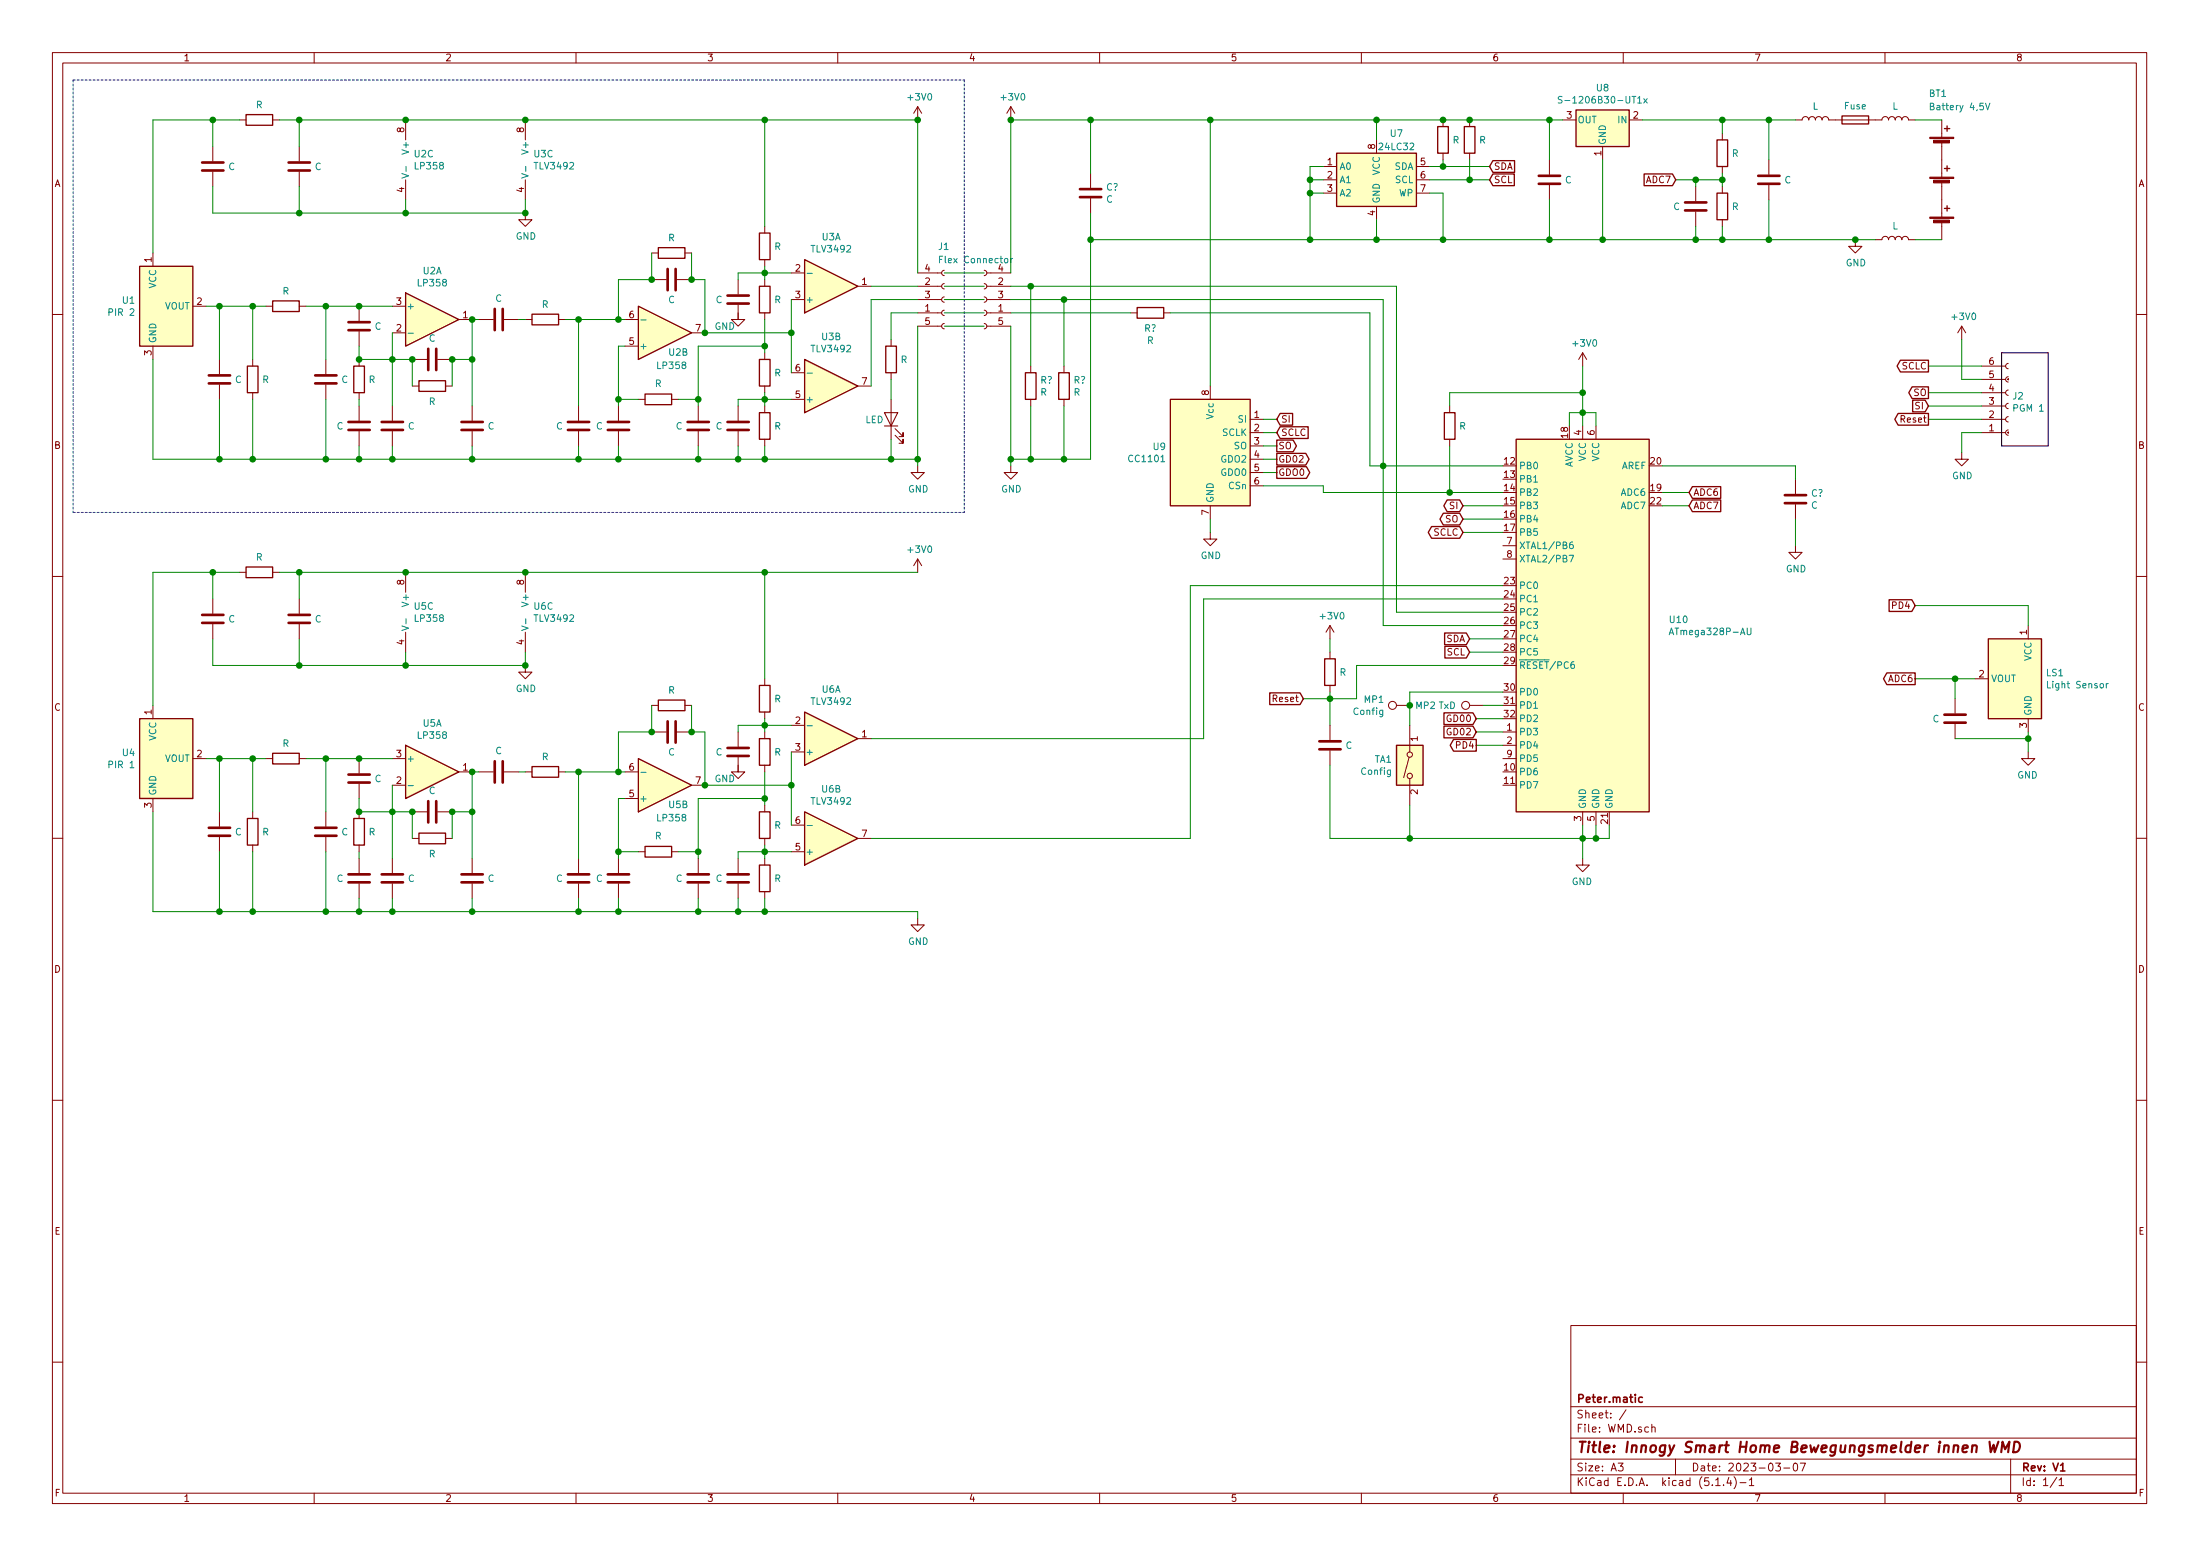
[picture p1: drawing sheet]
<svg xmlns="http://www.w3.org/2000/svg" width="420mm" height="297mm" viewBox="0 0 420 297" stroke-linecap="round" stroke-linejoin="round" font-family="sans-serif">
<g fill="none" stroke="#840000" stroke-width=".19">
<path d="M10 10h400v277h-400zM12 12h396v273.1h-396zM60 10v2M110 10v2M160 10v2M210 10v2M260 10v2M310 10v2M360 10v2M40.6 28v2.8M40.6 32.8v2.8M45.7 22.9h1.3"/>
<path d="M52.1 22.9h1.2M57.1 28v2.8M57.1 32.8v2.8M77.5 22.9v3.8M77.5 34.3v3.8M100.3 22.9v3.8M100.3 34.3v3.8M175.3 20.4v2.5M175.3 20.4l-.8 1.2M175.3 20.4l.7 1.2M193 20.4l-.7 1.2M193 20.4v2.5"/>
<path d="M193 20.4l.8 1.2M208.3 33.1v2.8M208.3 37.9v2.8M252.7 31.8h2.6M252.7 34.3h2.6M252.7 36.9h2.6M262.9 26.7v2.5M262.9 39.4v2.5M270.5 31.8h2.5M270.5 34.3h2.5M270.5 36.9h2.5M275.6 22.9v1.3"/>
<path d="M275.6 29.2v1.3M280.7 22.9v1.3M280.7 29.2v1.3M295.9 30.5v2.8M295.9 35.3v2.8M298.4 22.9h2.6M306.1 28v2.5M311.1 22.9h2.6M323.8 35.6v2.8M328.9 25.4v1.3M328.9 31.8v1.3M328.9 35.6v1.3"/>
<path d="M337.8 30.5v2.8M337.8 35.3v2.8M342.9 22.9h1.3a.63 .63 0 0 1 .6-.6 .63 .63 0 0 1 .6 .6 .63 .63 0 0 1 .7-.6 .63 .63 0 0 1 .6 .6 .63 .63 0 0 1 .6-.6 .63 .63 0 0 1 .7 .6 .63 .63 0 0 1 .6-.6 .63 .63 0 0 1 .6 .6h10.2a.63 .63 0 0 1 .6-.6 .63 .63 0 0 1 .7 .6 .63 .63 0 0 1 .6-.6 .63 .63 0 0 1 .6 .6 .63 .63 0 0 1 .7-.6 .63 .63 0 0 1 .6 .6 .63 .63 0 0 1 .7-.6 .63 .63 0 0 1 .6 .6h1.3M370.8 22.9v3.3M370.8 27.2v6.6M370.8 34.8v6.6M29.2 48.3v2.5M36.8 58.5h2.6M50.8 58.5h1.3M57.1 58.5h1.3M68.6 58.5v2.8M74.9 58.5h2.6"/>
<path d="M100.3 40.7v1.2h1.3l-1.3 1.3-1.2-1.3h1.2M124.5 53.4h2.8M124.5 48.3h1.2M129.3 53.4h2.8M130.8 48.3h1.3M141 58.2v2.8h-1.3l1.3 1.3 1.2-1.3h-1.2v-1.3M141 53.4v2.8M146 43.2v1.3M146 49.6v1.2M146 53.4v1.2M146 59.7v1.3M151.1 57.2h2.6"/>
<path d="M151.1 52.1h2.6M163.8 54.6h2.6M175.3 59.7h4.5M175.3 57.2h4.5M175.3 54.6h4.5M175.3 52.1h4.5M180.3 59.2l-.3 .1-.2 .4 .1 .3 .4 .2M180.3 56.7l-.3 .1-.2 .3 .1 .4 .4 .2M180.3 54.1l-.3 .1-.2 .4 .1 .4 .4 .2M180.3 51.6l-.3 .1-.2 .3 .1 .4 .4 .2M188 59.2l.3 .1 .2 .3-.2 .5-.3 .1M188 56.7l.3 .1 .2 .3-.2 .4-.3 .2"/>
<path d="M188 54.1l.3 .2 .2 .2-.2 .5-.3 .2M188 51.6l.3 .1 .2 .3-.2 .4-.3 .2M188.5 59.7h4.5M188.5 57.2h4.5M188.5 54.6h4.5M188.5 52.1h4.5M215.9 59.7h1.3M222.2 59.7h1.3M323.8 40.4v2.8M328.9 41.9v1.3M354.3 45.8v1.2h1.3l-1.3 1.3-1.2-1.3h1.2M358.1 45.8h1.3a.63 .63 0 0 1 .6-.7 .63 .63 0 0 1 .7 .7 .63 .63 0 0 1 .6-.7 .63 .63 0 0 1 .6 .7 .63 .63 0 0 1 .7-.7 .63 .63 0 0 1 .6 .7 .63 .63 0 0 1 .7-.7 .63 .63 0 0 1 .6 .7h1.3"/>
<path d="M370.8 42.5v3.3M10 60h2M29.2 66.1v2.5M41.9 68.6v2.8M41.9 73.4v2.8M48.3 68.6v1.3M48.3 75v1.2M62.2 68.6v2.8M62.2 73.4v2.8M68.6 63.3v2.8M68.6 68.6v1.3M68.6 75v1.2"/>
<path d="M68.6 77.5v2.8M74.9 63.5h2.6M74.9 77.5v2.8M78.7 73.7h1.3M78.7 68.6h2.8M83.6 68.6h2.8M85.1 73.7h1.3M87.6 61h2.6M90.2 77.5v2.8M91.4 61h2.8M96.3 61h2.8M100.3 61h1.3"/>
<path d="M106.7 61h1.2M110.5 77.5v2.8M118.1 77.5v2.8M119.4 66.1h2.5M119.4 61h2.5M121.9 76.2h1.3M128.3 76.2h1.2M132.1 63.5h2.5M133.3 77.5v2.8M141 77.5v2.8M146 67.3v1.3M146 73.7v1.3"/>
<path d="M146 77.5v1.3M151.1 76.2h2.6M151.1 71.2h2.6M163.8 73.7h2.6M170.2 64.8v1.3M170.2 71.2v1.2M170.2 76.2v7.7M175.3 62.3h4.5M180.3 61.8l-.3 .1-.2 .3 .1 .4 .4 .2M188 61.8l.3 .1 .2 .3-.2 .4-.3 .2M188.5 62.3h4.5M196.8 69.9v1.3"/>
<path d="M196.8 76.2v1.3M203.2 69.9v1.3M203.2 76.2v1.3M231.1 73.7v2.5M276.9 77.5v1.3M302.3 67.3l-.8 1.3M302.3 67.3v2.6M302.3 67.3l.7 1.3M374.6 62.3l-.7 1.2M374.6 62.3v2.5M374.6 62.3l.8 1.2M378.5 77.5h4.5"/>
<path d="M378.5 75h4.5M378.5 72.4h4.5M378.5 69.9h4.5M383.5 79.5l-.3 .1-.2 .4 .1 .4 .4 .2M383.5 77l-.3 .1-.2 .3 .1 .4 .4 .2M383.5 74.5l-.3 .1-.2 .3 .1 .4 .4 .2M383.5 69.4l-.3 .1-.2 .3 .1 .4 .4 .2M408 60h2M68.6 82.3v2.8M74.9 82.3v2.8M90.2 82.3v2.8M110.5 82.3v2.8"/>
<path d="M118.1 82.3v2.8M133.3 82.3v2.8M141 82.3v2.8M146 83.9v1.2M170.9 83.1l1.6 1.5v-.7v.7h-.8M170.9 81.8l1.6 1.5v-.7v.7h-.8M175.3 88.9v1.3h1.2l-1.2 1.3-1.3-1.3h1.3M193 88.9v1.3h1.3l-1.3 1.3-1.2-1.3h1.2M231.1 96.6v2.5M238.8 80h2.5M238.8 82.6h2.5M238.8 85.1h2.5"/>
<path d="M238.8 87.7h2.5M238.8 90.2h2.5M238.8 92.7h2.5M276.9 83.9v1.2M302.3 81.3v2.6M304.8 81.3v2.6M342.9 91.5v2.8M342.9 96.3v2.8M374.6 86.4v1.3h1.3l-1.3 1.2-1.2-1.2h1.2M378.5 80h4.5M378.5 82.6h4.5M10 110h2"/>
<path d="M40.6 114.3v2.8M40.6 119.2v2.8M45.7 109.3h1.3M52.1 109.3h1.2M57.1 114.3v2.8M57.1 119.2v2.8M77.5 109.3v3.8M100.3 109.3v3.8M175.3 106.7l-.8 1.3M175.3 106.7v2.6M175.3 106.7l.7 1.3M231.1 101.6v1.3h1.3l-1.3 1.3-1.2-1.3h1.2"/>
<path d="M254 119.4l-.8 1.3M254 119.4v2.6M254 119.4l.8 1.3M287 104.2h2.6M287 106.7h2.6M342.9 104.2v1.2h1.3l-1.3 1.3-1.3-1.3h1.3M387.3 119.4v2.6M408 110h2M29.2 134.7v2.5M77.5 120.7v3.8M100.3 127v1.3h1.3l-1.3 1.3-1.2-1.3h1.2M100.3 120.7v3.8"/>
<path d="M124.5 134.7h1.2M124.5 139.7h2.8M129.3 139.7h2.8M130.8 134.7h1.3M141 139.7v2.8M146 129.6v1.2M146 135.9v1.3M146 139.7v1.3M151.1 138.5h2.6M254 124.5v1.3M254 130.8v1.3M254 138.5v2.8"/>
<path d="M266.7 134.7h2.5M269.2 138.5v5M280.7 134.7h2.5M287 139.7h2.6M373.4 133.4v2.8M373.4 138.2v2.8M377.2 129.6h2.5M387.3 137.2v2.5M29.2 152.4v2.6M36.8 144.8h2.6M41.9 155v2.8M41.9 159.8v2.8"/>
<path d="M48.3 155v1.2M50.8 144.8h1.3M57.1 144.8h1.3M62.2 155v2.8M62.2 159.8v2.8M68.6 144.8v2.8M68.6 149.6v2.8M68.6 155v1.2M74.9 144.8h2.6M74.9 149.9h2.6M78.7 155h2.8M83.6 155h2.8"/>
<path d="M87.6 147.4h2.6M91.4 147.4h2.8M96.3 147.4h2.8M100.3 147.4h1.3M106.7 147.4h1.2M119.4 147.4h2.5M119.4 152.4h2.5M132.1 149.9h2.5M141 144.6v2.8h-1.3l1.3 1.2 1.2-1.2h-1.2v-1.3M146 146.1v1.3M146 153.7v1.3M151.1 143.5h2.6"/>
<path d="M151.1 157.5h2.6M163.8 141h2.6M254 143.3v2.8M269.1 144.6l-1 3.8M269.2 148.6v5.1M287 142.3h2.6M287 144.8h2.6M302.3 155v2.5M304.8 155v2.5M387.3 143.5v1.3h-1.2l1.2 1.3 1.3-1.3h-1.3M10 160h2M48.3 161.3v1.3"/>
<path d="M68.6 161.3v1.3M68.6 163.9v2.8M68.6 168.7v2.8M74.9 163.9v2.8M74.9 168.7v2.8M78.7 160.1h1.3M85.1 160.1h1.3M90.2 163.9v2.8M90.2 168.7v2.8M110.5 163.9v2.8M110.5 168.7v2.8M118.1 163.9v2.8"/>
<path d="M118.1 168.7v2.8M121.9 162.6h1.3M128.3 162.6h1.2M133.3 163.9v2.8M133.3 168.7v2.8M141 163.9v2.8M141 168.7v2.8M146 160.1v1.2M146 163.9v1.2M146 170.2v1.3M151.1 162.6h2.6M163.8 160.1h2.6"/>
<path d="M175.3 175.3v1.3h1.2l-1.2 1.2-1.3-1.2h1.3M302.3 163.9v1.2h-1.3l1.3 1.3 1.2-1.3h-1.2M408 160h2M10 210h2M408 210h2M300 253h108v32.1h-108zM10 260h2M300 278.5h108M300 274.5h108M300 268.5h108M309 279.3h1l-.5 .6 .4 .1v.7l-.2 .1-.7-.1M310.5 269.1l-1.2 2"/>
<path d="M315.5 272.5l.2-.1 .4 .1v.9M315.5 271.9v1.5M320 278.5v3M339.1 279.3h.9l-.5 .6 .5 .1v.7l-.2 .1-.7-.1M342.6 279.5l.4-.2a.94 .94 0 0 1 0 1.5 .82 .82 0 0 1-.4-1.3zM343.8 279.3h1l-.6 1.5M384 278.5v6.6M408 260h2M60 285.1v1.9M110 285.1v1.9M160 285.1v1.9M210 285.1v1.9"/>
<path d="M260 285.1v1.9M300 281.5h108M310 285.1v1.9M327.7 283.6h.8M329.2 283.5v.1M330.2 282l-.4 1.1h.9M330.5 282.6v1M331.2 281.9a1.71 1.71 0 0 1 0 2.3M332.3 283h1.2M334.1 282.5l.4-.4v1.5M334.1 283.6h.8M340.7 280.2h1.1"/>
<path d="M360 285.1v1.9M392.8 282l-1.3 2M393.2 282.5l.5-.4v1.5M393.2 283.6h.9"/>
<circle cx="265.9" cy="134.7" r=".76"/>
<circle cx="279.9" cy="134.7" r=".76"/>
<circle cx="269.2" cy="148.1" r=".51"/>
<circle cx="269.2" cy="144.1" r=".51"/>
</g>
<path d="M313.7 266.8l-.5-.1-.2 .3 .1 .6h.6M393.5 280.8h.9" fill="none" stroke="#840000" stroke-width=".3"/>
<path d="M380 275.2l.2 2 .5-1.4 .2 1.4 .8-2M382.2 277.2l.2-2 .5 1.5 .9-1.5-.3 2M384.7 275.2h.5a1.09 1.09 0 0 1 .5 1.3 1.09 1.09 0 0 1-1.2 .7z" fill="none" stroke="#840000" stroke-width=".41"/>
<path d="M168.9 78.8h2.5l-1.2 2.5zM168.9 81.3h2.5" fill="none" stroke="#840000" stroke-width=".2"/>
<g fill="none" stroke="#840000" stroke-width=".25">
<path d="M47 21.9h5.1v2h-5.1zM255.3 29.2h15.2v10.2h-15.2zM274.6 24.2h2v5h-2zM279.7 24.2h2v5h-2zM285.1 30.7h4.2v2.2h-4.2l-.6-1.1zM285.1 33.2h4.1v2.2h-4.1l-.6-1.1zM301 21h10.1v7h-10.1zM314 33.2h5.4l.6 1.1-.6 1.1h-5.4zM327.9 36.9h2v5h-2zM327.9 26.7h2v5.1h-2zM351.8 22.1h5.1v1.6h-5.1zM371.3 24.5h1.1"/>
<path d="M371.3 39.8h1.1M371.3 32.2h1.1M371.9 24v1.1M371.9 31.7v1M371.9 39.3v1M26.7 50.8h10.1v15.3h-10.1zM52.1 57.4h5v2.1h-5zM77.5 55.9l10.1 5.1-10.1 5.1zM101.6 60h5.1v2h-5.1zM121.9 58.5l10.2 5-10.2 5.1zM125.7 47.3h5.1v2h-5.1zM145 54.6h2.1v5.1h-2.1z"/>
<path d="M145 44.5h2.1v5.1h-2.1zM153.7 49.6l10.1 5-10.1 5.1zM217.2 58.7h5v2h-5zM47.2 69.9h2.1v5.1h-2.1zM67.6 69.9h2v5.1h-2zM80 72.7h5.1v2h-5.1zM123.2 75.2h5.1v2.1h-5.1zM145 78.8h2.1v5.1h-2.1zM145 68.6h2.1v5.1h-2.1zM153.7 68.6l10.1 5.1-10.1 5.1zM169.2 66.1h2v5.1h-2zM195.8 71.2h2.1v5h-2.1z"/>
<path d="M202.2 71.2h2v5h-2zM223.5 76.2h15.3v20.4h-15.3zM244.5 78.9h2.4v2.3h-2.4l-.7-1.2zM275.8 78.8h2.1v5.1h-2.1zM362.5 78.9h5.8v2.3h-5.8l-.6-1.2zM362.9 68.8h5.4v2.2h-5.4l-.6-1.1zM365.2 73.8h3.1v2.3h-3.1l-.7-1.1zM365.3 76.4h2.4l.6 1.1-.6 1.1h-2.4zM243.8 89.1h5.7l.6 1.1-.6 1.1h-5.7zM243.8 84h3.2l.6 1.1-.6 1.1h-3.2zM243.8 86.5h5.6l.6 1.2-.6 1.1h-5.6zM244.5 81.5h5.3v2.2h-5.3l-.7-1.1z"/>
<path d="M275.6 98h3.2l.6 1.1-.6 1.1h-3.2l-.6-1.1zM276.4 95.4h2.4l.6 1.2-.6 1.1h-2.4l-.7-1.1zM289.6 83.9h25.4v71.1h-25.4zM323.2 92.9h5.4v2.2h-5.4l-.6-1.1zM323.2 95.4h5.4v2.3h-5.4l-.6-1.1zM47 108.2h5.1v2.1h-5.1zM273.4 100.5h5.4l.6 1.1-.6 1.2h-5.4l-.6-1.2zM360.8 114.5h4.3l.7 1.1-.7 1.1h-4.3zM26.7 137.2h10.1v15.2h-10.1zM125.7 133.6h5.1v2.1h-5.1zM145 130.8h2.1v5.1h-2.1zM153.7 135.9l10.1 5.1-10.1 5.1z"/>
<path d="M242.5 132.3h5.8l.6 1.1-.6 1.1h-5.8zM253 125.8h2v5h-2zM275.8 138.6h5.5l.6 1.1-.6 1.2h-5.5zM275.8 136.1h5.5l.6 1.1-.6 1.1h-5.5zM275.9 120.8h4.1l.7 1.2-.7 1.1h-4.1zM275.9 123.4h4.1l.7 1.1-.7 1.1h-4.1zM360.3 128.5h5.5v2.2h-5.5l-.6-1.1zM379.7 122h10.2v15.2h-10.2zM47.2 156.2h2.1v5.1h-2.1zM52.1 143.8h5v2h-5zM67.6 156.2h2v5.1h-2zM77.5 142.3l10.1 5.1-10.1 5z"/>
<path d="M80 159h5.1v2.1h-5.1zM101.6 146.3h5.1v2.1h-5.1zM121.9 144.8l10.2 5.1-10.2 5.1zM145 155h2.1v5.1h-2.1zM145 141h2.1v5.1h-2.1zM153.7 155l10.1 5.1-10.1 5zM266.7 142.3h5.1v7.6h-5.1zM277.6 141.2h4.3v2.2h-4.3l-.6-1.1zM123.2 161.6h5.1v2h-5.1zM145 165.1h2.1v5.1h-2.1z"/>
</g>
<g fill="none" stroke="#008484" stroke-width=".19">
<path d="M298.3 18.5l-.5-.1-.1 .1-.1 .3 .1 .2 .5 .1 .1 .3-.2 .3-.5-.1M312.8 19.7h.7M313.9 18.8l.7 .9M314.6 18.8l-.7 .9M379.2 19.7l.4 1.3 .4-1.3M76.8 33.1l1.2 .5-1.2 .4M77.5 31.8v.9M99.6 33.1l1.3 .5-1.3 .4M100.4 31.8v.9M368.7 20.3h.5l.1-.5-.6-.1v1.3h.4l.3-.3v-.2l-.3-.2M154.2 52.2h.9M179.4 49.5h.5"/>
<path d="M180 48.9h-.6v1.3M193 49.3v.9M193.4 49.3l-.4 .3M78 63.6h.9M122.4 61.1h1M154.2 71.2h.9M76.8 119.5l1.2 .4-1.2 .5M77.5 118.1v1M99.6 119.5l1.3 .4-1.3 .5M100.4 118.1v1M299.7 106h.8l-.5 1.3M300.4 103.5l-.5 .1-.2 .4 .1 .6 .2 .1h.4l.1-.2-.1-.5-.4-.1-.3 .3"/>
<path d="M333.7 119.9v1l.2 .3h.3l.2-.3v-1M154.2 138.5h.9M300.6 126.3l-.4 .1a.87 .87 0 0 0 0 1.2l.5-.1v-.6l-.5-.1-.2 .3M318.8 121.2l.4-1.3 .4 1.3M318.9 120.8h.6M402.3 130.5v.8M402.6 130.5l-.3 .2M78 150h.9M122.4 147.4h1M154.2 157.6h.9"/>
</g>
<g fill="#ffffc2" stroke="#ffffc2" stroke-width=".19">
<path d="M153.7 135.9l10.1 5.1-10.1 5.1z"/>
<path d="M153.7 68.6l10.1 5.1-10.1 5.1z"/>
<path d="M121.9 58.5l10.2 5-10.2 5.1z"/>
<path d="M301 21h10.1v7h-10.1z"/>
<path d="M289.6 83.9h25.4v71.1h-25.4z"/>
<path d="M266.7 142.3h5.1v7.6h-5.1z"/>
<path d="M26.7 137.2h10.1v15.2h-10.1z"/>
<path d="M223.5 76.2h15.3v20.4h-15.3z"/>
<path d="M77.5 142.3l10.1 5.1-10.1 5z"/>
<path d="M379.7 122h10.2v15.2h-10.2z"/>
<path d="M153.7 155l10.1 5.1-10.1 5z"/>
<path d="M26.7 50.8h10.1v15.3h-10.1z"/>
<path d="M255.3 29.2h15.2v10.2h-15.2z"/>
<path d="M121.9 144.8l10.2 5.1-10.2 5.1z"/>
<path d="M77.5 55.9l10.1 5.1-10.1 5.1z"/>
<path d="M153.7 49.6l10.1 5-10.1 5.1z"/>
</g>
<g fill="none" stroke="#840000" stroke-width=".51">
<path d="M38.6 32.5h4.1M38.6 31h4.1M55.1 32.5h4.1M55.1 31h4.1M206.2 37.6h4.1M206.2 36.1h4.1M293.9 35.1h4M293.9 33.6h4M321.8 38.6h4.1M335.8 35.1h4.1M335.8 33.6h4.1M94.5 59v4"/>
<path d="M96 59v4M127.5 51.3v4.1M129 51.3v4.1M138.9 57.9h4.1M138.9 56.4h4.1M321.8 40.2h4.1M39.9 73.2h4M39.9 71.7h4M60.2 73.2h4.1M60.2 71.7h4.1M66.5 63h4.1M66.5 61.5h4.1"/>
<path d="M81.8 66.6v4M83.3 66.6v4M66.5 82.1h4.1M66.5 80.6h4.1M72.9 82.1h4.1M72.9 80.6h4.1M88.1 82.1h4.1M88.1 80.6h4.1M108.5 82.1h4M108.5 80.6h4M116.1 82.1h4M116.1 80.6h4"/>
<path d="M131.3 82.1h4.1M131.3 80.6h4.1M138.9 82.1h4.1M138.9 80.6h4.1M340.9 96h4M340.9 94.5h4M38.6 118.9h4.1M38.6 117.4h4.1M55.1 118.9h4.1M55.1 117.4h4.1M127.5 137.7v4.1M129 137.7v4.1"/>
<path d="M371.3 138h4.1M371.3 136.4h4.1M39.9 159.5h4M39.9 158h4M60.2 159.5h4.1M60.2 158h4.1M66.5 149.4h4.1M66.5 147.9h4.1M81.8 152.9v4.1M83.3 152.9v4.1M94.5 145.3v4.1M96 145.3v4.1"/>
<path d="M138.9 144.3h4.1M138.9 142.8h4.1M252 143h4M252 141.5h4M66.5 168.4h4.1M66.5 166.9h4.1M72.9 168.4h4.1M72.9 166.9h4.1M88.1 168.4h4.1M88.1 166.9h4.1M108.5 168.4h4M108.5 166.9h4"/>
<path d="M116.1 168.4h4M116.1 166.9h4M131.3 168.4h4.1M131.3 166.9h4.1M138.9 168.4h4.1M138.9 166.9h4.1"/>
</g>
<g fill="#840000" stroke="#840000" stroke-width=".19">
<path d="M368.6 26.2h4.5v.3h-4.5z"/>
<path d="M369.3 26.8h3v.5h-3z"/>
<path d="M368.6 41.4h4.5v.3h-4.5z"/>
<path d="M369.3 42h3v.5h-3z"/>
<path d="M368.6 33.8h4.5v.3h-4.5z"/>
<path d="M369.3 34.4h3v.5h-3z"/>
</g>
<path d="M14 15.3v82.5M14 15.3h170.1M184.1 15.3v82.5M14 97.8h170.1" fill="none" stroke="#0000c2" stroke-width=".19" stroke-dasharray=".4 .4"/>
<path d="M382.3 67.3h8.9v17.8h-8.9z" fill="none" stroke="#000" stroke-width=".19"/>
<g fill="none" stroke="#008400" stroke-width=".19">
<path d="M40.6 22.9v5.1M40.6 35.6v5.1h59.7v-2.6M45.7 22.9h-16.5v25.4M53.3 22.9h122v29.2M57.1 22.9v5.1M57.1 35.6v5.1M77.5 38.1v2.6M146 22.9v20.3M208.3 22.9v10.2M231.1 22.9v50.8M250.2 34.3h2.5M250.2 36.9h2.5"/>
<path d="M252.7 31.8h-2.5v14M262.9 22.9v3.8M273 34.3h11.5M273 31.8h11.5M273 36.9h2.6v8.9M275.6 30.5v1.3M280.7 30.5v3.8M295.9 22.9v7.6M295.9 38.1v7.7M298.4 22.9h-105.4v29.2M306.1 30.5v15.3M313.7 22.9h29.2"/>
<path d="M320 34.3h8.9M323.8 34.3v1.3M328.9 22.9v2.5M328.9 33.1v2.5M337.8 22.9v7.6M337.8 38.1v7.7M365.8 22.9h5M39.4 58.5h11.4M41.9 58.5v10.1M48.3 58.5v10.1M58.4 58.5h16.5M62.2 58.5v10.1"/>
<path d="M124.5 48.3v5.1h-6.4v7.6M132.1 48.3v5.1h2.5v10.1h16.5M146 50.8v2.6M151.1 52.1h-10.1v1.3M151.1 57.2v14M166.4 54.6h8.9M175.3 59.7h-5.1v5.1M175.3 57.2h-8.9v16.5M180.3 59.7h7.7M180.3 57.2h7.7M180.3 54.6h7.7M180.3 52.1h7.7"/>
<path d="M193 59.7h22.9M193 57.2h71.2v62.2h22.8M193 54.6h73.7v62.3h20.3M196.8 54.6v15.3M203.2 57.2v12.7M208.3 40.7v47h-15.3M208.3 45.8h149.8M223.5 59.7h38.1v29.2h25.4M262.9 41.9v3.9M323.8 43.2v2.6M328.9 43.2v2.6M365.8 45.8h5"/>
<path d="M29.2 68.6v19.1h146.1M41.9 76.2v11.5M48.3 76.2v11.5M62.2 76.2v11.5M68.6 66.1v2.5h10.1v5.1M68.6 76.2v1.3M74.9 63.5v14M90.2 68.6h-3.8v5.1M91.4 61h-1.2v16.5M99.1 61h1.2M107.9 61h11.5M110.5 61v16.5"/>
<path d="M118.1 76.2h3.8M119.4 66.1h-1.3v11.4M129.5 76.2h3.8M146 61v6.3M146 75v2.5M146 66.1h-12.7v11.4M151.1 76.2h-10.1v1.3M170.2 72.4v3.8M175.3 62.3v26.6M180.3 62.3h7.7M193 62.3v26.6M196.8 77.5v10.2"/>
<path d="M203.2 77.5v10.2M302.3 75h-25.4v2.5M302.3 69.9v11.4M368.3 75h10.2M368.3 77.5h10.2M368.3 69.9h10.2M374.6 64.8v7.6h3.9M68.6 85.1v2.6M74.9 85.1v2.6M90.2 85.1v2.6M110.5 85.1v2.6M118.1 85.1v2.6"/>
<path d="M133.3 85.1v2.6M141 85.1v2.6M146 85.1v2.6M170.2 83.9v3.8M231.1 99.1v2.5M241.3 80h2.5M241.3 92.7h11.4v1.3h34.3M241.3 87.7h2.5M241.3 90.2h2.5M241.3 85.1h2.5M241.3 82.6h2.5M276.9 85.1v8.9"/>
<path d="M279.4 99.1h7.6M279.4 96.6h7.6M299.7 81.3v-2.5h5.1v2.5M317.5 94h5.1M317.5 88.9h25.4v2.6M317.5 96.6h5.1M342.9 99.1v5.1M368.3 80h10.2M378.5 82.6h-3.9v3.8M40.6 109.3v5M45.7 109.3h-16.5v25.4M53.3 109.3h122"/>
<path d="M57.1 109.3v5M146 109.3v20.3M279.4 101.6h7.6M287 111.8h-59.7v48.3h-60.9M287 114.3h-57.1v26.7h-63.5M365.8 115.6h21.5v3.8M40.6 122v5h59.7v-2.5M57.1 122v5M77.5 124.5v2.5M124.5 134.7v5h-6.4v7.7M132.1 134.7v5h2.5v10.2h16.5M146 137.2v2.5"/>
<path d="M151.1 138.5h-10.1v1.2M254 122v2.5M254 132.1v6.4M280.7 124.5h6.3M280.7 122h6.3M281.9 137.2h5.1M281.9 139.7h5.1M283.2 134.7h3.8M287 127h-27.9v6.4h-10.2M287 132.1h-17.8v6.4M365.8 129.6h11.4M373.4 129.6v3.8"/>
<path d="M387.3 139.7v3.8M29.2 155v19h146.1v1.3M39.4 144.8h11.4M41.9 144.8v10.2M48.3 144.8v10.2M58.4 144.8h16.5M62.2 144.8v10.2M68.6 152.4v2.6h10.1v5.1M74.9 149.9v14M90.2 155h-3.8v5.1M91.4 147.4h-1.2v16.5M99.1 147.4h1.2"/>
<path d="M107.9 147.4h11.5M110.5 147.4v16.5M119.4 152.4h-1.3v11.5M146 147.4v6.3M146 152.4h-12.7v11.5M151.1 143.5v14M254 146.1v14h53.3v-2.6M269.2 153.7v6.4M281.9 142.3h5.1M302.3 157.5v6.4M304.8 157.5v2.6M373.4 141h13.9"/>
<path d="M41.9 162.6v11.4M48.3 162.6v11.4M62.2 162.6v11.4M68.6 162.6v1.3M68.6 171.5v2.5M74.9 171.5v2.5M90.2 171.5v2.5M110.5 171.5v2.5M118.1 162.6h3.8M118.1 171.5v2.5M129.5 162.6h3.8M133.3 171.5v2.5"/>
<path d="M141 171.5v2.5M146 161.3v2.6M146 171.5v2.5M151.1 162.6h-10.1v1.3"/>
</g>
<g fill="#008400" stroke="#008400" stroke-width=".25">
<circle cx="62.2" cy="58.5" r=".51"/>
<circle cx="68.6" cy="58.5" r=".51"/>
<circle cx="264.2" cy="88.9" r=".51"/>
<circle cx="100.3" cy="22.9" r=".51"/>
<circle cx="151.1" cy="63.5" r=".51"/>
<circle cx="48.3" cy="87.7" r=".51"/>
<circle cx="193" cy="22.9" r=".51"/>
<circle cx="74.9" cy="174" r=".51"/>
<circle cx="41.9" cy="87.7" r=".51"/>
<circle cx="62.2" cy="87.7" r=".51"/>
<circle cx="90.2" cy="174" r=".51"/>
<circle cx="250.2" cy="36.9" r=".51"/>
<circle cx="134.6" cy="63.5" r=".51"/>
<circle cx="68.6" cy="155" r=".51"/>
<circle cx="132.1" cy="53.4" r=".51"/>
<circle cx="100.3" cy="109.3" r=".51"/>
<circle cx="90.2" cy="61" r=".51"/>
<circle cx="57.1" cy="22.9" r=".51"/>
<circle cx="146.1" cy="52.1" r=".51"/>
<circle cx="110.5" cy="147.4" r=".51"/>
<circle cx="90.2" cy="147.4" r=".51"/>
<circle cx="74.9" cy="87.7" r=".51"/>
<circle cx="40.6" cy="22.9" r=".51"/>
<circle cx="146.1" cy="76.2" r=".51"/>
<circle cx="68.6" cy="68.6" r=".51"/>
<circle cx="86.4" cy="68.6" r=".51"/>
<circle cx="77.5" cy="22.9" r=".51"/>
<circle cx="175.3" cy="22.9" r=".51"/>
<circle cx="141" cy="87.7" r=".51"/>
<circle cx="78.7" cy="68.6" r=".51"/>
<circle cx="62.2" cy="174" r=".51"/>
<circle cx="146" cy="22.9" r=".51"/>
<circle cx="110.5" cy="174" r=".51"/>
<circle cx="110.5" cy="61" r=".51"/>
<circle cx="74.9" cy="68.6" r=".51"/>
<circle cx="68.6" cy="174" r=".51"/>
<circle cx="41.9" cy="58.5" r=".51"/>
<circle cx="110.5" cy="87.7" r=".51"/>
<circle cx="48.3" cy="58.5" r=".51"/>
<circle cx="90.2" cy="87.7" r=".51"/>
<circle cx="118.1" cy="61" r=".51"/>
<circle cx="231.1" cy="22.9" r=".51"/>
<circle cx="328.9" cy="22.9" r=".51"/>
<circle cx="323.8" cy="34.3" r=".51"/>
<circle cx="328.9" cy="45.8" r=".51"/>
<circle cx="196.9" cy="54.6" r=".51"/>
<circle cx="328.9" cy="34.3" r=".51"/>
<circle cx="203.2" cy="57.2" r=".51"/>
<circle cx="337.8" cy="22.9" r=".51"/>
<circle cx="100.3" cy="127" r=".51"/>
<circle cx="57.2" cy="127" r=".51"/>
<circle cx="57.2" cy="109.3" r=".51"/>
<circle cx="354.3" cy="45.8" r=".51"/>
<circle cx="40.6" cy="109.3" r=".51"/>
<circle cx="77.5" cy="127" r=".51"/>
<circle cx="302.3" cy="75" r=".51"/>
<circle cx="276.9" cy="94" r=".51"/>
<circle cx="77.5" cy="109.3" r=".51"/>
<circle cx="146.1" cy="174" r=".51"/>
<circle cx="146.1" cy="109.3" r=".51"/>
<circle cx="124.5" cy="139.7" r=".51"/>
<circle cx="132.1" cy="139.7" r=".51"/>
<circle cx="302.3" cy="78.8" r=".51"/>
<circle cx="250.2" cy="34.3" r=".51"/>
<circle cx="275.6" cy="45.8" r=".51"/>
<circle cx="262.9" cy="45.8" r=".51"/>
<circle cx="275.6" cy="22.9" r=".51"/>
<circle cx="295.9" cy="45.8" r=".51"/>
<circle cx="280.7" cy="22.9" r=".51"/>
<circle cx="262.9" cy="22.9" r=".51"/>
<circle cx="275.6" cy="31.8" r=".51"/>
<circle cx="280.7" cy="34.3" r=".51"/>
<circle cx="295.9" cy="22.9" r=".51"/>
<circle cx="134.6" cy="149.9" r=".51"/>
<circle cx="208.3" cy="22.9" r=".51"/>
<circle cx="250.2" cy="45.8" r=".51"/>
<circle cx="306.1" cy="45.8" r=".51"/>
<circle cx="193" cy="87.7" r=".51"/>
<circle cx="208.3" cy="45.8" r=".51"/>
<circle cx="337.8" cy="45.8" r=".51"/>
<circle cx="196.9" cy="87.7" r=".51"/>
<circle cx="323.8" cy="45.8" r=".51"/>
<circle cx="203.2" cy="87.7" r=".51"/>
<circle cx="118.1" cy="174" r=".51"/>
<circle cx="68.6" cy="144.8" r=".51"/>
<circle cx="62.2" cy="144.8" r=".51"/>
<circle cx="48.3" cy="174" r=".51"/>
<circle cx="133.4" cy="87.7" r=".51"/>
<circle cx="41.9" cy="174" r=".51"/>
<circle cx="133.4" cy="76.2" r=".51"/>
<circle cx="146.1" cy="66.1" r=".51"/>
<circle cx="100.3" cy="40.7" r=".51"/>
<circle cx="118.1" cy="162.6" r=".51"/>
<circle cx="57.1" cy="40.7" r=".51"/>
<circle cx="118.1" cy="76.2" r=".51"/>
<circle cx="77.5" cy="40.7" r=".51"/>
<circle cx="175.3" cy="87.7" r=".51"/>
<circle cx="133.4" cy="174" r=".51"/>
<circle cx="170.2" cy="87.7" r=".51"/>
<circle cx="146.1" cy="152.4" r=".51"/>
<circle cx="133.4" cy="162.6" r=".51"/>
<circle cx="90.2" cy="68.6" r=".51"/>
<circle cx="146.1" cy="87.7" r=".51"/>
<circle cx="68.6" cy="87.7" r=".51"/>
<circle cx="387.3" cy="141" r=".51"/>
<circle cx="151.1" cy="149.9" r=".51"/>
<circle cx="141" cy="174" r=".51"/>
<circle cx="48.3" cy="144.8" r=".51"/>
<circle cx="41.9" cy="144.8" r=".51"/>
<circle cx="302.3" cy="160.1" r=".51"/>
<circle cx="304.8" cy="160.1" r=".51"/>
<circle cx="146.1" cy="162.6" r=".51"/>
<circle cx="373.4" cy="129.6" r=".51"/>
<circle cx="146.1" cy="138.5" r=".51"/>
<circle cx="124.5" cy="53.4" r=".51"/>
<circle cx="118.1" cy="147.4" r=".51"/>
<circle cx="90.2" cy="155" r=".51"/>
<circle cx="254" cy="133.4" r=".51"/>
<circle cx="86.4" cy="155" r=".51"/>
<circle cx="269.2" cy="134.7" r=".51"/>
<circle cx="78.7" cy="155" r=".51"/>
<circle cx="269.2" cy="160.1" r=".51"/>
<circle cx="74.9" cy="155" r=".51"/>
<circle cx="118.1" cy="87.7" r=".51"/>
</g>
<text font-size="2.8" fill="#840000" x="301" y="277.3">Title: Innogy Smart Home Bewegungsmelder innen WMD</text>
<g font-size="2.1" fill="#840000">
<text x="301" y="267.8">Peter.matic</text>
<text x="301" y="273.5">File: WMD.sch</text>
<text x="301" y="270.8">Sheet: /</text>
<text x="301" y="280.9">Size: A3</text>
<text x="323" y="280.9">Date: 2023-03-07</text>
<text x="386" y="280.9">Rev: V1</text>
<text x="301" y="283.7">KiCad E.D.A. kicad (5.1.4)-1</text>
<text x="386" y="283.7">Id: 1/1</text>
</g>
<g font-size="1.8" fill="#840000">
<text x="35" y="11.7">1</text>
<text x="85" y="11.7">2</text>
<text x="135" y="11.7">3</text>
<text x="185" y="11.7">4</text>
<text x="235" y="11.7">5</text>
<text x="285" y="11.7">6</text>
<text x="335" y="11.7">7</text>
<text x="385" y="11.7">8</text>
<text x="299.2" y="22.6">3</text>
<text x="311.9" y="22.6">2</text>
<text x="77.2" y="25.3" transform="rotate(-90 77.2 25.3)">8</text>
<text x="100.1" y="25.3" transform="rotate(-90 100.1 25.3)">8</text>
<text x="262.6" y="28.5" transform="rotate(-90 262.6 28.5)">8</text>
<text x="305.8" y="29.7" transform="rotate(-90 305.8 29.7)">1</text>
<text x="10.4" y="35.7">A</text>
<text x="253.5" y="31.5">1</text>
<text x="253.5" y="34.1">2</text>
<text x="271.3" y="31.5">5</text>
<text x="271.3" y="34.1">6</text>
<text x="285.3" y="32.4">SDA</text>
<text x="285.3" y="35">SCL</text>
<text x="314.4" y="35">ADC7</text>
<text x="408.4" y="35.7">A</text>
<text x="77.2" y="36.7" transform="rotate(-90 77.2 36.7)">4</text>
<text x="100.1" y="36.7" transform="rotate(-90 100.1 36.7)">4</text>
<text x="253.5" y="36.6">3</text>
<text x="262.6" y="41.2" transform="rotate(-90 262.6 41.2)">4</text>
<text x="271.3" y="36.6">7</text>
<text x="29" y="50" transform="rotate(-90 29 50)">1</text>
<text x="151.9" y="51.9">2</text>
<text x="176.7" y="51.9">4</text>
<text x="190.7" y="51.9">4</text>
<text x="37.6" y="58.2">2</text>
<text x="75.7" y="58.2">3</text>
<text x="151.9" y="56.9">3</text>
<text x="164.6" y="54.4">1</text>
<text x="176.7" y="59.5">1</text>
<text x="176.7" y="54.4">2</text>
<text x="176.7" y="56.9">3</text>
<text x="190.7" y="59.5">1</text>
<text x="190.7" y="54.4">2</text>
<text x="190.7" y="56.9">3</text>
<text x="75.7" y="63.3">2</text>
<text x="88.4" y="60.7">1</text>
<text x="120.2" y="65.8">5</text>
<text x="120.2" y="60.7">6</text>
<text x="132.9" y="63.3">7</text>
<text x="176.7" y="62">5</text>
<text x="190.7" y="62">5</text>
<text x="29" y="67.8" transform="rotate(-90 29 67.8)">3</text>
<text x="151.9" y="70.9">6</text>
<text x="363.2" y="70.5">SCLC</text>
<text x="379.9" y="69.6">6</text>
<text x="151.9" y="76">5</text>
<text x="164.6" y="73.4">7</text>
<text x="230.9" y="75.4" transform="rotate(-90 230.9 75.4)">8</text>
<text x="365.5" y="75.6">SO</text>
<text x="379.9" y="77.3">3</text>
<text x="379.9" y="74.7">4</text>
<text x="379.9" y="72.2">5</text>
<text x="383.3" y="72.6">.</text>
<text x="239.5" y="79.8">1</text>
<text x="239.5" y="82.3">2</text>
<text x="244.6" y="80.7">SI</text>
<text x="244.6" y="83.2">SCLC</text>
<text x="299.5" y="83.6" transform="rotate(-90 299.5 83.6)">18</text>
<text x="302" y="83.1" transform="rotate(-90 302 83.1)">4</text>
<text x="304.5" y="83.1" transform="rotate(-90 304.5 83.1)">6</text>
<text x="363.2" y="80.7">Reset</text>
<text x="365.8" y="78.1">SI</text>
<text x="379.9" y="82.3">1</text>
<text x="379.9" y="79.8">2</text>
<text x="383.3" y="82.7">.</text>
<text x="10.4" y="85.7">B</text>
<text x="239.5" y="84.9">3</text>
<text x="239.5" y="87.4">4</text>
<text x="239.5" y="90">5</text>
<text x="244.1" y="85.8">SO</text>
<text x="244.1" y="88.3">GD02</text>
<text x="287.3" y="88.7">12</text>
<text x="315.3" y="88.7">20</text>
<text x="408.4" y="85.7">B</text>
<text x="239.5" y="92.5">6</text>
<text x="244.1" y="90.8">GDO0</text>
<text x="287.3" y="91.2">13</text>
<text x="287.3" y="93.8">14</text>
<text x="315.3" y="93.8">19</text>
<text x="323.4" y="94.7">ADC6</text>
<text x="230.9" y="98.3" transform="rotate(-90 230.9 98.3)">7</text>
<text x="276" y="99.7">SO</text>
<text x="276.9" y="97.2">SI</text>
<text x="287.3" y="96.3">15</text>
<text x="287.3" y="98.8">16</text>
<text x="287.3" y="101.4">17</text>
<text x="315.3" y="96.3">22</text>
<text x="323.4" y="97.2">ADC7</text>
<text x="273.8" y="102.3">SCLC</text>
<text x="287.8" y="103.9">7</text>
<text x="287.8" y="106.5">8</text>
<text x="77.2" y="111.6" transform="rotate(-90 77.2 111.6)">8</text>
<text x="100.1" y="111.6" transform="rotate(-90 100.1 111.6)">8</text>
<text x="287.3" y="111.5">23</text>
<text x="287.3" y="114.1">24</text>
<text x="287.3" y="116.6">25</text>
<text x="287.3" y="119.2">26</text>
<text x="361.5" y="116.2">PD4</text>
<text x="77.2" y="123.1" transform="rotate(-90 77.2 123.1)">4</text>
<text x="100.1" y="123.1" transform="rotate(-90 100.1 123.1)">4</text>
<text x="276.1" y="122.6">SDA</text>
<text x="276.4" y="125.1">SCL</text>
<text x="287.3" y="121.7">27</text>
<text x="287.3" y="124.2">28</text>
<text x="387.1" y="121.2" transform="rotate(-90 387.1 121.2)">1</text>
<text x="287.3" y="126.8">29</text>
<text x="287.3" y="131.9">30</text>
<text x="360.7" y="130.2">ADC6</text>
<text x="378" y="129.3">2</text>
<text x="10.4" y="135.7">C</text>
<text x="29" y="136.4" transform="rotate(-90 29 136.4)">1</text>
<text x="243.3" y="134">Reset</text>
<text x="276.5" y="137.8">GD00</text>
<text x="287.3" y="134.4">31</text>
<text x="287.3" y="136.9">32</text>
<text x="408.4" y="135.7">C</text>
<text x="151.9" y="138.2">2</text>
<text x="151.9" y="143.3">3</text>
<text x="164.6" y="140.8">1</text>
<text x="270.8" y="141.5" transform="rotate(-90 270.8 141.5)">1</text>
<text x="276.5" y="140.4">GD02</text>
<text x="278.3" y="142.9">PD4</text>
<text x="287.8" y="139.5">1</text>
<text x="287.8" y="142">2</text>
<text x="387.1" y="138.9" transform="rotate(-90 387.1 138.9)">3</text>
<text x="37.6" y="144.6">2</text>
<text x="75.7" y="149.6">2</text>
<text x="75.7" y="144.6">3</text>
<text x="88.4" y="147.1">1</text>
<text x="120.2" y="147.1">6</text>
<text x="132.9" y="149.6">7</text>
<text x="287.3" y="147.1">10</text>
<text x="287.3" y="149.6">11</text>
<text x="287.8" y="144.6">9</text>
<text x="29" y="154.2" transform="rotate(-90 29 154.2)">3</text>
<text x="120.2" y="152.2">5</text>
<text x="270.8" y="151.6" transform="rotate(-90 270.8 151.6)">2</text>
<text x="151.9" y="157.3">6</text>
<text x="164.6" y="159.8">7</text>
<text x="302" y="156.7" transform="rotate(-90 302 156.7)">3</text>
<text x="304.5" y="156.7" transform="rotate(-90 304.5 156.7)">5</text>
<text x="307.1" y="157.2" transform="rotate(-90 307.1 157.2)">21</text>
<text x="151.9" y="162.3">5</text>
<text x="10.4" y="185.7">D</text>
<text x="408.4" y="185.7">D</text>
<text x="10.4" y="235.7">E</text>
<text x="408.4" y="235.7">E</text>
<text x="10.5" y="285.7">F</text>
<text x="35" y="286.7">1</text>
<text x="85" y="286.7">2</text>
<text x="135" y="286.7">3</text>
<text x="185" y="286.7">4</text>
<text x="235" y="286.7">5</text>
<text x="285" y="286.7">6</text>
<text x="335" y="286.7">7</text>
<text x="385" y="286.7">8</text>
<text x="408.5" y="285.7">F</text>
</g>
<g font-size="1.8" fill="#008484">
<text x="305" y="17.4">U8</text>
<text x="48.9" y="20.7">R</text>
<text x="173.6" y="19.2">+3V0</text>
<text x="191.3" y="19.2">+3V0</text>
<text x="299.1" y="19.7">S-1206B30-UT1x</text>
<text x="301.2" y="23.5">OUT</text>
<text x="309.1" y="23.5">IN</text>
<text x="346.2" y="20.9">L</text>
<text x="352.3" y="20.9">Fuse</text>
<text x="361.4" y="20.9">L</text>
<text x="368.4" y="18.5">BT1</text>
<text x="369.2" y="21">Battery 4,5V</text>
<text x="78.1" y="29" transform="rotate(-90 78.1 29)">V+</text>
<text x="101" y="29" transform="rotate(-90 101 29)">V+</text>
<text x="263.6" y="28.7">24LC32</text>
<text x="265.6" y="26.1">U7</text>
<text x="277.4" y="27.4">R</text>
<text x="282.5" y="27.4">R</text>
<text x="306.7" y="27.7" transform="rotate(-90 306.7 27.7)">GND</text>
<text x="330.8" y="29.9">R</text>
<text x="43.6" y="32.5">C</text>
<text x="60.1" y="32.5">C</text>
<text x="79.2" y="30">U2C</text>
<text x="79.4" y="32.3">LP358</text>
<text x="102" y="30">U3C</text>
<text x="102.2" y="32.3">TLV3492</text>
<text x="255.8" y="32.4">A0</text>
<text x="255.8" y="35">A1</text>
<text x="263.5" y="33.5" transform="rotate(-90 263.5 33.5)">VCC</text>
<text x="266.3" y="32.4">SDA</text>
<text x="266.5" y="35">SCL</text>
<text x="298.9" y="35">C</text>
<text x="340.8" y="35">C</text>
<text x="211.3" y="36.4">C?</text>
<text x="211.3" y="38.7">C</text>
<text x="255.8" y="37.5">A2</text>
<text x="263.5" y="38.9" transform="rotate(-90 263.5 38.9)">GND</text>
<text x="267.2" y="37.5">WP</text>
<text x="319.6" y="40.1">C</text>
<text x="330.8" y="40.1">R</text>
<text x="98.5" y="45.8">GND</text>
<text x="127.6" y="46.1">R</text>
<text x="147.9" y="47.7">R</text>
<text x="157" y="45.9">U3A</text>
<text x="179.3" y="47.7">J1</text>
<text x="361.4" y="43.8">L</text>
<text x="80.8" y="52.4">U2A</text>
<text x="155.1" y="48.2">TLV3492</text>
<text x="179.9" y="50.3">Flex Connector</text>
<text x="352.5" y="50.8">GND</text>
<text x="23.4" y="58">U1</text>
<text x="29.8" y="55.1" transform="rotate(-90 29.8 55.1)">VCC</text>
<text x="31.4" y="59.1">VOUT</text>
<text x="54" y="56.2">R</text>
<text x="77.6" y="59.1">+</text>
<text x="80" y="54.7">LP358</text>
<text x="94.6" y="57.6">C</text>
<text x="103.5" y="58.8">R</text>
<text x="127.6" y="57.9">C</text>
<text x="136.7" y="57.9">C</text>
<text x="147.9" y="57.9">R</text>
<text x="153.8" y="57.8">+</text>
<text x="21" y="60.3">PIR 2</text>
<text x="29.8" y="65.6" transform="rotate(-90 29.8 65.6)">GND</text>
<text x="71.6" y="63">C</text>
<text x="81.9" y="65.2">C</text>
<text x="136.5" y="63">GND</text>
<text x="157" y="64.9">U3B</text>
<text x="218.5" y="63.3">R?</text>
<text x="219.1" y="65.6">R</text>
<text x="372.9" y="61.1">+3V0</text>
<text x="122" y="66.7">+</text>
<text x="125.7" y="70.4">LP358</text>
<text x="127.8" y="67.9">U2B</text>
<text x="147.9" y="71.8">R</text>
<text x="155.1" y="67.2">TLV3492</text>
<text x="172" y="69.3">R</text>
<text x="300.6" y="66.2">+3V0</text>
<text x="44.9" y="73.1">C</text>
<text x="50.1" y="73.1">R</text>
<text x="65.2" y="73.1">C</text>
<text x="70.4" y="73.1">R</text>
<text x="81.9" y="77.3">R</text>
<text x="125.1" y="73.9">R</text>
<text x="153.8" y="76.9">+</text>
<text x="198.7" y="73.2">R?</text>
<text x="198.7" y="75.5">R</text>
<text x="205.1" y="73.2">R?</text>
<text x="205.1" y="75.5">R</text>
<text x="384.5" y="76.3">J2</text>
<text x="64.3" y="82">C</text>
<text x="77.9" y="82">C</text>
<text x="93.2" y="82">C</text>
<text x="106.2" y="82">C</text>
<text x="113.8" y="82">C</text>
<text x="129.1" y="82">C</text>
<text x="136.7" y="82">C</text>
<text x="147.9" y="82">R</text>
<text x="165.3" y="80.8">LED</text>
<text x="231.8" y="79.9" transform="rotate(-90 231.8 79.9)">Vcc</text>
<text x="233.4" y="83.2">SCLK</text>
<text x="236.6" y="80.7">SI</text>
<text x="278.7" y="82">R</text>
<text x="384.7" y="78.6">PGM 1</text>
<text x="215.8" y="88.2">CC1101</text>
<text x="220.3" y="85.9">U9</text>
<text x="233.2" y="88.3">GDO2</text>
<text x="235.7" y="85.8">SO</text>
<text x="290.1" y="89.6">PB0</text>
<text x="300.4" y="89.4" transform="rotate(-90 300.4 89.4)">AVCC</text>
<text x="302.9" y="88.1" transform="rotate(-90 302.9 88.1)">VCC</text>
<text x="305.4" y="88.1" transform="rotate(-90 305.4 88.1)">VCC</text>
<text x="309.6" y="89.6">AREF</text>
<text x="173.4" y="94">GND</text>
<text x="191.2" y="94">GND</text>
<text x="233.2" y="90.8">GDO0</text>
<text x="234.7" y="93.4">CSn</text>
<text x="290.1" y="92.1">PB1</text>
<text x="290.1" y="94.7">PB2</text>
<text x="309.6" y="94.7">ADC6</text>
<text x="345.9" y="94.8">C?</text>
<text x="372.8" y="91.5">GND</text>
<text x="231.8" y="96" transform="rotate(-90 231.8 96)">GND</text>
<text x="290.1" y="97.2">PB3</text>
<text x="290.1" y="99.7">PB4</text>
<text x="309.6" y="97.2">ADC7</text>
<text x="345.9" y="97.1">C</text>
<text x="48.9" y="107">R</text>
<text x="173.6" y="105.5">+3V0</text>
<text x="229.3" y="106.7">GND</text>
<text x="290.1" y="102.3">PB5</text>
<text x="290.1" y="104.8">XTAL1/PB6</text>
<text x="290.1" y="107.4">XTAL2/PB7</text>
<text x="290.1" y="112.4">PC0</text>
<text x="341.1" y="109.3">GND</text>
<text x="43.6" y="118.8">C</text>
<text x="60.1" y="118.8">C</text>
<text x="78.1" y="115.4" transform="rotate(-90 78.1 115.4)">V+</text>
<text x="79.2" y="116.4">U5C</text>
<text x="79.4" y="118.7">LP358</text>
<text x="101" y="115.4" transform="rotate(-90 101 115.4)">V+</text>
<text x="102" y="116.4">U6C</text>
<text x="102.2" y="118.7">TLV3492</text>
<text x="252.3" y="118.2">+3V0</text>
<text x="290.1" y="115">PC1</text>
<text x="290.1" y="117.5">PC2</text>
<text x="318.9" y="118.9">U10</text>
<text x="290.1" y="120.1">PC3</text>
<text x="290.1" y="122.6">PC4</text>
<text x="290.1" y="125.1">PC5</text>
<text x="319.6" y="121.2">ATmega328P-AU</text>
<text x="255.9" y="129">R</text>
<text x="290.1" y="127.7">RESET/PC6</text>
<text x="380.2" y="130.2">VOUT</text>
<text x="388" y="126.2" transform="rotate(-90 388 126.2)">VCC</text>
<text x="390.8" y="129.1">LS1</text>
<text x="391.3" y="131.4">Light Sensor</text>
<text x="98.5" y="132.1">GND</text>
<text x="127.6" y="132.4">R</text>
<text x="147.9" y="134.1">R</text>
<text x="155.1" y="134.6">TLV3492</text>
<text x="157" y="132.2">U6A</text>
<text x="258.6" y="136.5">Config</text>
<text x="260.6" y="134.2">MP1</text>
<text x="270.5" y="135.3">MP2 TxD</text>
<text x="290.1" y="132.8">PD0</text>
<text x="290.1" y="135.3">PD1</text>
<text x="290.1" y="137.8">PD2</text>
<text x="369.1" y="137.9">C</text>
<text x="388" y="136.7" transform="rotate(-90 388 136.7)">GND</text>
<text x="29.8" y="141.4" transform="rotate(-90 29.8 141.4)">VCC</text>
<text x="54" y="142.6">R</text>
<text x="80" y="141">LP358</text>
<text x="80.8" y="138.7">U5A</text>
<text x="94.6" y="144">C</text>
<text x="257" y="143">C</text>
<text x="290.1" y="140.4">PD3</text>
<text x="290.1" y="142.9">PD4</text>
<text x="21" y="146.6">PIR 1</text>
<text x="23.4" y="144.3">U4</text>
<text x="31.4" y="145.5">VOUT</text>
<text x="71.6" y="149.3">C</text>
<text x="77.6" y="145.5">+</text>
<text x="103.5" y="145.1">R</text>
<text x="127.6" y="144.2">C</text>
<text x="136.5" y="149.3">GND</text>
<text x="136.7" y="144.2">C</text>
<text x="147.9" y="144.2">R</text>
<text x="153.8" y="144.2">+</text>
<text x="260" y="147.9">Config</text>
<text x="262.5" y="145.6">TA1</text>
<text x="290.1" y="148">PD6</text>
<text x="290.1" y="145.5">PD5</text>
<text x="385.3" y="148.6">GND</text>
<text x="29.8" y="151.9" transform="rotate(-90 29.8 151.9)">GND</text>
<text x="81.9" y="151.6">C</text>
<text x="122" y="153.1">+</text>
<text x="127.8" y="154.3">U5B</text>
<text x="155.1" y="153.6">TLV3492</text>
<text x="157" y="151.3">U6B</text>
<text x="290.1" y="150.5">PD7</text>
<text x="302.9" y="154.5" transform="rotate(-90 302.9 154.5)">GND</text>
<text x="305.4" y="154.5" transform="rotate(-90 305.4 154.5)">GND</text>
<text x="308" y="154.5" transform="rotate(-90 308 154.5)">GND</text>
<text x="44.9" y="159.5">C</text>
<text x="50.1" y="159.5">R</text>
<text x="65.2" y="159.5">C</text>
<text x="70.4" y="159.5">R</text>
<text x="125.1" y="160.2">R</text>
<text x="125.7" y="156.8">LP358</text>
<text x="147.9" y="158.2">R</text>
<text x="81.9" y="163.7">R</text>
<text x="153.8" y="163.2">+</text>
<text x="64.3" y="168.4">C</text>
<text x="77.9" y="168.4">C</text>
<text x="93.2" y="168.4">C</text>
<text x="106.2" y="168.4">C</text>
<text x="113.8" y="168.4">C</text>
<text x="129.1" y="168.4">C</text>
<text x="136.7" y="168.4">C</text>
<text x="147.9" y="168.4">R</text>
<text x="300.2" y="168.9">GND</text>
<text x="173.4" y="180.4">GND</text>
</g>
</svg>
